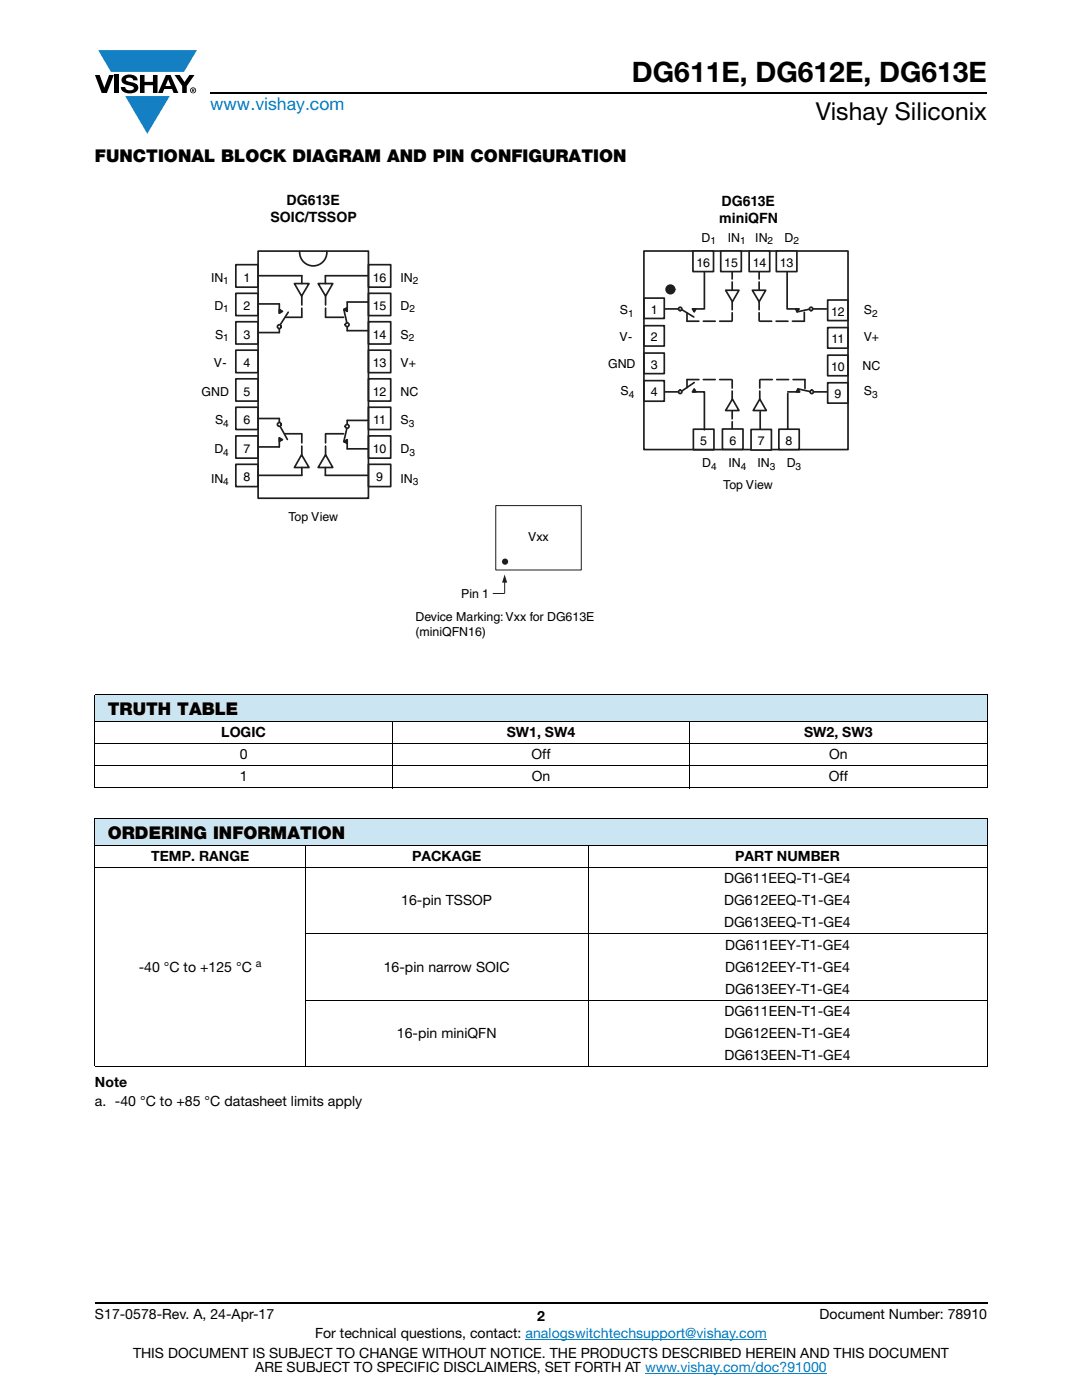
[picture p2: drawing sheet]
<svg xmlns="http://www.w3.org/2000/svg" width="216mm" height="279mm" viewBox="0 0 216 279" stroke-linecap="round" stroke-linejoin="round" font-family="sans-serif">
<g fill="#147fc3">
<path d="M19.6 10h19.7l-2.6 4.3h-1.1h-13.5z"/>
<path d="M25 19.2h8.9l-4.5 7.5z"/>
</g>
<g fill="#000">
<path d="M18.9 15h1l.9 2.5 1-2.5h.9l-1.4 3.6h-1zM22.9 15h.9v3.6h-.9zM24.6 15.3a2.1 2.1 0 0 1 2.8 .3l.1 .4h-.9a.79 .79 0 0 0-.7-.5 .79 .79 0 0 0-.8 .4l.3 .3 1 .2a1.08 1.08 0 0 1 1.2 1 1.08 1.08 0 0 1-1.1 1.2 1.73 1.73 0 0 1-2.4-1.2h.9a.96 .96 0 0 0 .8 .6 .96 .96 0 0 0 .9-.4 1.31 1.31 0 0 0-1.2-.6 1.03 1.03 0 0 1-1.1-.6 1.03 1.03 0 0 1 .2-1.1zM27.9 15h.9v1.3h1.7v-1.3h.9v3.6h-.9v-1.6h-1.7v1.6h-.9zM34.8 15h1.1l.9 1.4 1-1.4h1l-1.5 2.2v1.4h-.9v-1.4z"/>
<path d="M33.6 15.9l.5 1.3h-1.1zM33.1 15l-1.6 3.6h1l.3-.8h1.5l.3 .8h1l-1.6-3.6z"/>
<path d="M38.4 17.8h.2v.2h-.2zM38.3 17.7v.7h.1v-.3l.4 .3-.2-.3 .2-.2-.1-.2z"/>
<path d="M38.1 18a.46 .46 0 0 1 .9 0 .46 .46 0 0 1-.9 0zM37.9 18a.6 .6 0 0 0 1.2 0 .6 .6 0 0 0-1.2 0z"/>
</g>
<path d="M42 18.6h155M18.9 260h178.1" fill="none" stroke="#000" stroke-width=".36"/>
<path d="M104.9 267.3h48.1M128.7 274h36.3" fill="none" stroke="#007ec4" stroke-width=".2"/>
<g fill="#cce5f3">
<path d="M18.9 138.5h178.1v5.5h-178.1z"/>
<path d="M18.9 163.3h178.1v5.5h-178.1z"/>
</g>
<g fill="none" stroke="#000" stroke-width=".2">
<path d="M18.9 138.5h178.1M18.9 138.6v18.6M197 138.6v18.6M18.9 144h178.1M18.9 148.4h178.1M18.9 152.8h178.1M18.9 157.2h178.1M78.3 143.9v13.5M137.6 143.9v13.5M18.9 163.3h178.1M18.9 168.8h178.1M18.9 173.2h178.1"/>
<path d="M18.9 163.3v49.5M60.9 168.7v44.2M117.3 168.7v44.2M197 163.3v49.5M60.9 186.4h136.1M60.9 199.6h136.1M18.9 212.9h178.1"/>
</g>
<path d="M40.2 38.6h135.5v88.9h-135.5z" fill="#fff"/>
<path d="M58.7 56.6h3l-1.5 2.5z" fill="#fff"/>
<path d="M51.5 55h8.7M58.7 56.6h3l-1.5 2.5zM55.7 60.7v1.8M55.7 65.3v1.1M57.5 62.3l-1.8 2.8" fill="none" stroke="#201d1e" stroke-width=".34"/>
<circle cx="55.7" cy="65.2" r=".38" fill="#fff"/>
<circle cx="55.7" cy="65.2" r=".38" fill="none" stroke="#201d1e" stroke-width=".34"/>
<path d="M55.7 61.8l.7 .3-.7 .4z" fill="#201d1e"/>
<path d="M64.9 55h8.5M51.5 66.4h4.2M51.5 60.7h4.2M55.7 61.8l.7 .3-.7 .4zM68.6 61.8l.7 2.9M69.3 60.3v1.8M69.3 65v1" fill="none" stroke="#201d1e" stroke-width=".34"/>
<path d="M60.2 59.1v4.2" fill="none" stroke="#201d1e" stroke-width=".34" stroke-dasharray="1.8 .6"/>
<path d="M57 63.3h3.2" fill="none" stroke="#201d1e" stroke-width=".34" stroke-dasharray="3.2 1.2"/>
<circle cx="69.3" cy="64.8" r=".38" fill="#fff"/>
<circle cx="69.3" cy="64.8" r=".38" fill="none" stroke="#201d1e" stroke-width=".34"/>
<path d="M68.6 61.8l.6-.4 .1 .7z" fill="#201d1e"/>
<path d="M68.6 61.8l.6-.4 .1 .7zM69.3 60.3h4.1M69.3 66h4.2" fill="none" stroke="#201d1e" stroke-width=".34"/>
<path d="M65 59.1v4.2" fill="none" stroke="#201d1e" stroke-width=".34" stroke-dasharray="1.8 .6"/>
<path d="M63.5 56.6h2.9l-1.4 2.5z" fill="#fff"/>
<g fill="none" stroke="#201d1e" stroke-width=".34">
<path d="M47.1 58.5h4.4v4.5h-4.4zM47.1 52.8h4.4v4.5h-4.4zM51.5 50.1h22v49.3h-22zM59.8 50.2a2.72 2.72 0 0 0 2.7 2.9 2.72 2.72 0 0 0 2.7-2.9M60.2 55v1.6M63.5 56.6h2.9l-1.4 2.5zM64.9 55v1.6M73.5 58.5h4.5v4.5h-4.5zM73.5 52.8h4.5v4.5h-4.5zM47.1 75.6h4.4v4.4h-4.4zM47.1 69.9h4.4v4.5h-4.4zM47.1 64.2h4.4v4.5h-4.4z"/>
<path d="M73.5 75.6h4.5v4.4h-4.5zM73.5 69.9h4.5v4.5h-4.5zM73.5 64.2h4.5v4.5h-4.5zM47.1 92.7h4.4v4.4h-4.4zM47.1 87h4.4v4.4h-4.4zM47.1 81.3h4.4v4.4h-4.4zM73.5 92.7h4.5v4.4h-4.5zM73.5 87h4.5v4.4h-4.5zM73.5 81.3h4.5v4.4h-4.5z"/>
</g>
<path d="M65 63.3h3.6" fill="none" stroke="#201d1e" stroke-width=".34" stroke-dasharray="3.6 1.3"/>
<path d="M60.2 90.8l1.5 2.5h-3z" fill="#fff"/>
<path d="M51.5 94.9h8.7M55.7 84.8l1.6 2.9M55.7 83.5v1M55.7 87.4v1.8M60.2 90.8l1.5 2.5h-3z" fill="none" stroke="#201d1e" stroke-width=".34"/>
<circle cx="55.7" cy="84.7" r=".38" fill="#fff"/>
<circle cx="55.7" cy="84.7" r=".38" fill="none" stroke="#201d1e" stroke-width=".34"/>
<path d="M55.7 87.4l.7 .4-.7 .3z" fill="#201d1e"/>
<path d="M51.5 83.5h4.2M51.5 89.2h4.2M55.7 87.4l.7 .4-.7 .3zM64.9 94.9h8.5M69.3 85.2l-.7 2.9M69.3 83.9v1M69.3 87.8v1.8" fill="none" stroke="#201d1e" stroke-width=".34"/>
<path d="M60.2 90.8v-4.2" fill="none" stroke="#201d1e" stroke-width=".34" stroke-dasharray="1.7 .6"/>
<path d="M56.8 86.6h3.4" fill="none" stroke="#201d1e" stroke-width=".34" stroke-dasharray="3.4 1.3"/>
<circle cx="69.3" cy="85.1" r=".38" fill="#fff"/>
<circle cx="69.3" cy="85.1" r=".38" fill="none" stroke="#201d1e" stroke-width=".34"/>
<path d="M68.6 88.1l.7-.3-.1 .7z" fill="#201d1e"/>
<path d="M68.6 88.1l.7-.3-.1 .7zM69.3 89.6h4.1M69.3 83.9h4.2" fill="none" stroke="#201d1e" stroke-width=".34"/>
<path d="M65 90.8v-4.2" fill="none" stroke="#201d1e" stroke-width=".34" stroke-dasharray="1.7 .6"/>
<path d="M65 90.8l1.4 2.5h-2.9z" fill="#fff"/>
<path d="M60.2 93.3v1.6M64.9 93.3v1.6M65 90.8l1.4 2.5h-2.9z" fill="none" stroke="#201d1e" stroke-width=".34"/>
<path d="M65 86.6h3.6" fill="none" stroke="#201d1e" stroke-width=".34" stroke-dasharray="3.6 1.3"/>
<path d="M128.5 50.1h40.7v39.6h-40.7z" fill="#fff"/>
<path d="M128.5 50.1h40.7v39.6h-40.7z" fill="none" stroke="#201d1e" stroke-width=".34"/>
<path d="M144.8 57.9h2.7l-1.4 2.3z" fill="#fff"/>
<path d="M140.6 54.1v7.6h-2.4M144.8 57.9h2.7l-1.4 2.3zM135.8 61.7l2.6 1.6" fill="none" stroke="#201d1e" stroke-width=".34"/>
<circle cx="135.7" cy="61.7" r=".34" fill="#fff"/>
<circle cx="135.7" cy="61.7" r=".34" fill="none" stroke="#201d1e" stroke-width=".34"/>
<path d="M138.2 61.7h.7l-.4 .5z" fill="#201d1e"/>
<path d="M132.6 61.7h2.8M138.2 61.7h.7l-.4 .5z" fill="none" stroke="#201d1e" stroke-width=".34"/>
<path d="M146.1 54.1v3.8M137.1 62.5v1.6M146.1 60.2v3.9" fill="none" stroke="#201d1e" stroke-width=".34" stroke-dasharray="1.6 .6"/>
<path d="M137.1 64.1h9" fill="none" stroke="#201d1e" stroke-width=".34" stroke-dasharray="2.4 .9"/>
<path d="M150.1 57.9h2.7l-1.3 2.3z" fill="#fff"/>
<path d="M150.1 57.9h2.7l-1.3 2.3zM157.1 54.1v7.6h2.3M161.8 61.7l-2.7 .5" fill="none" stroke="#201d1e" stroke-width=".34"/>
<circle cx="161.8" cy="61.7" r=".34" fill="#fff"/>
<circle cx="161.8" cy="61.7" r=".34" fill="none" stroke="#201d1e" stroke-width=".34"/>
<path d="M158.8 61.7h.6l-.3 .5z" fill="#201d1e"/>
<path d="M158.8 61.7h.6l-.3 .5zM162.2 61.7h2.7" fill="none" stroke="#201d1e" stroke-width=".34"/>
<path d="M160.5 62.3v1.8" fill="none" stroke="#201d1e" stroke-width=".34" stroke-dasharray="1.8 .6"/>
<path d="M151.5 54.1v3.8M151.5 60.2v3.9" fill="none" stroke="#201d1e" stroke-width=".34" stroke-dasharray="1.6 .6"/>
<path d="M160.5 64.1h-9" fill="none" stroke="#201d1e" stroke-width=".34" stroke-dasharray="2.4 .9"/>
<path d="M146.1 79.6l1.4 2.3h-2.7z" fill="#fff"/>
<path d="M138.2 78.2h2.4v7.6M138.5 76.3l-2.7 1.9M146.1 79.6l1.4 2.3h-2.7z" fill="none" stroke="#201d1e" stroke-width=".34"/>
<circle cx="135.7" cy="78.2" r=".34" fill="#fff"/>
<circle cx="135.7" cy="78.2" r=".34" fill="none" stroke="#201d1e" stroke-width=".34"/>
<path d="M138.5 77.6l.4 .6h-.7z" fill="#201d1e"/>
<path d="M132.6 78.2h2.8M138.5 77.6l.4 .6h-.7z" fill="none" stroke="#201d1e" stroke-width=".34"/>
<path d="M137.1 77.4v-1.6M146.1 79.6v-3.8M146.1 85.8v-3.9" fill="none" stroke="#201d1e" stroke-width=".34" stroke-dasharray="1.6 .6"/>
<path d="M137.1 75.8h9" fill="none" stroke="#201d1e" stroke-width=".34" stroke-dasharray="2.4 .9"/>
<path d="M151.6 79.6l1.3 2.3h-2.6z" fill="#fff"/>
<path d="M151.6 79.6l1.3 2.3h-2.6zM157.2 78.5v7.5M157.2 78.2h2.3M159.2 77.6l2.7 .6" fill="none" stroke="#201d1e" stroke-width=".34"/>
<circle cx="162" cy="78.2" r=".34" fill="#fff"/>
<circle cx="162" cy="78.2" r=".34" fill="none" stroke="#201d1e" stroke-width=".34"/>
<path d="M159.2 77.6l.4 .6h-.7z" fill="#201d1e"/>
<path d="M128.5 59.5h4v4.1h-4zM128.5 76h4.1v4.1h-4.1zM128.5 70.5h4.1v4.1h-4.1zM128.5 65h4.1v4.1h-4.1zM159.2 77.6l.4 .6h-.7zM162.4 78.2h2.7M138.4 85.7h4.1v4.1h-4.1z" fill="none" stroke="#201d1e" stroke-width=".34"/>
<path d="M160.6 77.5v-1.7" fill="none" stroke="#201d1e" stroke-width=".34" stroke-dasharray="1.8 .6"/>
<path d="M151.6 79.6v-3.8" fill="none" stroke="#201d1e" stroke-width=".34" stroke-dasharray="1.6 .6"/>
<path d="M160.6 75.8h-9" fill="none" stroke="#201d1e" stroke-width=".34" stroke-dasharray="2.4 .9"/>
<path d="M144.2 85.6h4.1v4.1h-4.1z" fill="#fff"/>
<path d="M144.2 85.6h4.1v4.1h-4.1z" fill="none" stroke="#201d1e" stroke-width=".34"/>
<path d="M155.4 85.7h4.1v4h-4.1z" fill="#fff"/>
<path d="M155.4 85.7h4.1v4h-4.1z" fill="none" stroke="#201d1e" stroke-width=".34"/>
<path d="M151.7 85.9v-3.8" fill="none" stroke="#201d1e" stroke-width=".34" stroke-dasharray="3.8 1.4"/>
<path d="M149.9 85.7h4v4.1h-4z" fill="#fff"/>
<path d="M149.9 85.7h4v4.1h-4z" fill="none" stroke="#201d1e" stroke-width=".34"/>
<path d="M138.3 50.1h4.1v4.1h-4.1z" fill="#fff"/>
<path d="M138.3 50.1h4.1v4.1h-4.1z" fill="none" stroke="#201d1e" stroke-width=".34"/>
<path d="M143.8 50.1h4.1v4.1h-4.1z" fill="#fff"/>
<path d="M143.8 50.1h4.1v4.1h-4.1z" fill="none" stroke="#201d1e" stroke-width=".34"/>
<path d="M149.5 50.1h4.1v4.1h-4.1z" fill="#fff"/>
<path d="M149.5 50.1h4.1v4.1h-4.1z" fill="none" stroke="#201d1e" stroke-width=".34"/>
<path d="M154.9 50.1h4.1v4.1h-4.1z" fill="#fff"/>
<path d="M154.9 50.1h4.1v4.1h-4.1zM165.1 59.9h4.1v4.1h-4.1zM165.1 76.4h4.1v4.1h-4.1zM165.1 70.9h4.1v4.1h-4.1zM165.1 65.4h4.1v4.1h-4.1z" fill="none" stroke="#201d1e" stroke-width=".34"/>
<circle cx="133.8" cy="57.8" r=".85" fill="#201d1e"/>
<circle cx="133.8" cy="57.8" r=".85" fill="none" stroke="#201d1e" stroke-width=".34"/>
<path d="M98.9 100.9h17.1v12.9h-17.1z" fill="none" stroke="#201d1e" stroke-width=".2"/>
<circle cx="100.8" cy="112.1" r=".62" fill="#201d1e"/>
<path d="M98.3 118.4h2.4z" fill="#fff"/>
<path d="M98.3 118.4h2.4" fill="none" stroke="#201d1e" stroke-width=".2"/>
<path d="M100.7 116v2.4z" fill="#fff"/>
<path d="M100.7 116v2.4" fill="none" stroke="#201d1e" stroke-width=".2"/>
<path d="M100.7 114.7l.5 1.6h-1z" fill="#201d1e"/>
<text font-size="5.6" x="126.1" y="16.4">DG611E, DG612E, DG613E</text>
<text font-size="4.9" x="162.8" y="24">Vishay Siliconix</text>
<text font-size="3.5" fill="#007ec4" x="42" y="21.9">www.vishay.com</text>
<g font-size="3.5">
<text x="18.9" y="32.3">FUNCTIONAL BLOCK DIAGRAM AND PIN CONFIGURATION</text>
<text x="21.5" y="142.6">TRUTH TABLE</text>
<text x="21.5" y="167.4">ORDERING INFORMATION</text>
</g>
<g font-size="2.8">
<text x="57.2" y="41">DG613E</text>
<text x="144" y="41">DG613E</text>
<text x="53.9" y="44.4">SOIC/TSSOP</text>
<text x="143.5" y="44.4">miniQFN</text>
<text x="44.2" y="147.2">LOGIC</text>
<text x="101.1" y="147.2">SW1, SW4</text>
<text x="160.4" y="147.2">SW2, SW3</text>
<text x="47.8" y="151.6">0</text>
<text x="47.8" y="156">1</text>
<text x="106" y="151.6">Off</text>
<text x="106.1" y="156">On</text>
<text x="165.4" y="156">Off</text>
<text x="165.4" y="151.6">On</text>
<text x="30.1" y="171.9">TEMP. RANGE</text>
<text x="82.2" y="171.9">PACKAGE</text>
<text x="146.7" y="171.9">PART NUMBER</text>
<text x="144.5" y="176.3">DG611EEQ-T1-GE4</text>
<text x="80.1" y="180.7">16-pin TSSOP</text>
<text x="144.5" y="180.7">DG612EEQ-T1-GE4</text>
<text x="144.5" y="185.1">DG613EEQ-T1-GE4</text>
<text x="144.7" y="189.5">DG611EEY-T1-GE4</text>
<text x="27.7" y="193.9">-40 °C to +125 °C</text>
<text x="76.6" y="193.9">16-pin narrow SOIC</text>
<text x="144.7" y="193.9">DG612EEY-T1-GE4</text>
<text x="144.6" y="202.7">DG611EEN-T1-GE4</text>
<text x="144.7" y="198.3">DG613EEY-T1-GE4</text>
<text x="79.2" y="207.2">16-pin miniQFN</text>
<text x="144.6" y="207.2">DG612EEN-T1-GE4</text>
<text x="144.6" y="211.6">DG613EEN-T1-GE4</text>
<text x="18.9" y="216.9">Note</text>
<text x="18.9" y="220.7">a. -40 °C to +85 °C datasheet limits apply</text>
<text x="18.9" y="263.3">S17-0578-Rev. A, 24-Apr-17</text>
<text x="107.2" y="263.6">2</text>
<text x="163.6" y="263.3">Document Number: 78910</text>
<text x="62.9" y="267.1">For technical questions, contact: analogswitchtechsupport@vishay.com</text>
<text x="26.5" y="271">THIS DOCUMENT IS SUBJECT TO CHANGE WITHOUT NOTICE. THE PRODUCTS DESCRIBED HEREIN AND THIS DOCUMENT</text>
<text x="50.9" y="273.8">ARE SUBJECT TO SPECIFIC DISCLAIMERS, SET FORTH AT www.vishay.com/doc?91000</text>
</g>
<g font-size="2.5">
<text x="138.9" y="53.2">16</text>
<text x="140" y="48.3">D</text>
<text x="144.5" y="53.2">15</text>
<text x="145.2" y="48.3">IN</text>
<text x="150.2" y="53.2">14</text>
<text x="150.7" y="48.3">IN</text>
<text x="155.6" y="53.2">13</text>
<text x="156.6" y="48.3">D</text>
<text x="42.1" y="56.3">IN</text>
<text x="48.6" y="56.3">1</text>
<text x="74.4" y="56.3">16</text>
<text x="79.9" y="56.3">IN</text>
<text x="42.8" y="61.8">D</text>
<text x="48.6" y="61.9">2</text>
<text x="74.4" y="61.9">15</text>
<text x="79.9" y="61.8">D</text>
<text x="123.7" y="62.7">S</text>
<text x="129.8" y="62.6">1</text>
<text x="165.8" y="63">12</text>
<text x="172.3" y="62.7">S</text>
<text x="42.9" y="67.6">S</text>
<text x="48.6" y="67.6">3</text>
<text x="74.4" y="67.6">14</text>
<text x="79.9" y="67.6">S</text>
<text x="123.6" y="68">V-</text>
<text x="129.8" y="68.1">2</text>
<text x="165.9" y="68.5">11</text>
<text x="172.3" y="68.1">V+</text>
<text x="42.7" y="73.2">V-</text>
<text x="48.6" y="73.3">4</text>
<text x="74.4" y="73.3">13</text>
<text x="79.9" y="73.2">V+</text>
<text x="121.3" y="73.5">GND</text>
<text x="129.8" y="73.6">3</text>
<text x="165.8" y="74">10</text>
<text x="172.1" y="73.8">NC</text>
<text x="40.2" y="79">GND</text>
<text x="48.6" y="79">5</text>
<text x="74.4" y="79">12</text>
<text x="79.9" y="79">NC</text>
<text x="123.8" y="78.8">S</text>
<text x="129.8" y="79.1">4</text>
<text x="166.5" y="79.5">9</text>
<text x="172.3" y="78.8">S</text>
<text x="42.9" y="84.6">S</text>
<text x="48.6" y="84.7">6</text>
<text x="74.4" y="84.7">11</text>
<text x="79.9" y="84.6">S</text>
<text x="139.7" y="88.8">5</text>
<text x="145.5" y="88.7">6</text>
<text x="151.2" y="88.8">7</text>
<text x="156.8" y="88.8">8</text>
<text x="42.8" y="90.5">D</text>
<text x="48.6" y="90.4">7</text>
<text x="74.4" y="90.4">10</text>
<text x="79.9" y="90.5">D</text>
<text x="140.1" y="93.2">D</text>
<text x="145.3" y="93.2">IN</text>
<text x="151.1" y="93.2">IN</text>
<text x="157" y="93.2">D</text>
<text x="42.1" y="96.3">IN</text>
<text x="48.6" y="96.1">8</text>
<text x="75" y="96.1">9</text>
<text x="79.9" y="96.3">IN</text>
<text x="144.3" y="97.6">Top View</text>
<text x="57.6" y="104">Top View</text>
<text x="105.4" y="107.9">Vxx</text>
<text x="92" y="119.4">Pin 1</text>
<text x="82.9" y="124">Device Marking: Vxx for DG613E</text>
<text x="82.9" y="126.9">(miniQFN16)</text>
</g>
<text font-size="2.1" x="51.1" y="193.1">a</text>
<g font-size="2">
<text x="141.8" y="48.8">1</text>
<text x="147.7" y="48.8">1</text>
<text x="153.2" y="48.8">2</text>
<text x="158.3" y="48.8">2</text>
<text x="44.6" y="56.8">1</text>
<text x="82.4" y="56.8">2</text>
<text x="44.6" y="62.3">1</text>
<text x="81.7" y="62.3">2</text>
<text x="125.4" y="63.2">1</text>
<text x="174" y="63.2">2</text>
<text x="44.6" y="68.1">1</text>
<text x="81.6" y="68.1">2</text>
<text x="125.5" y="79.4">4</text>
<text x="174" y="79.4">3</text>
<text x="44.6" y="85.1">4</text>
<text x="81.6" y="85.1">3</text>
<text x="44.6" y="91">4</text>
<text x="81.7" y="91">3</text>
<text x="141.9" y="93.7">4</text>
<text x="147.8" y="93.7">4</text>
<text x="153.6" y="93.7">3</text>
<text x="158.8" y="93.7">3</text>
<text x="44.6" y="96.9">4</text>
<text x="82.4" y="96.9">3</text>
</g>
</svg>
